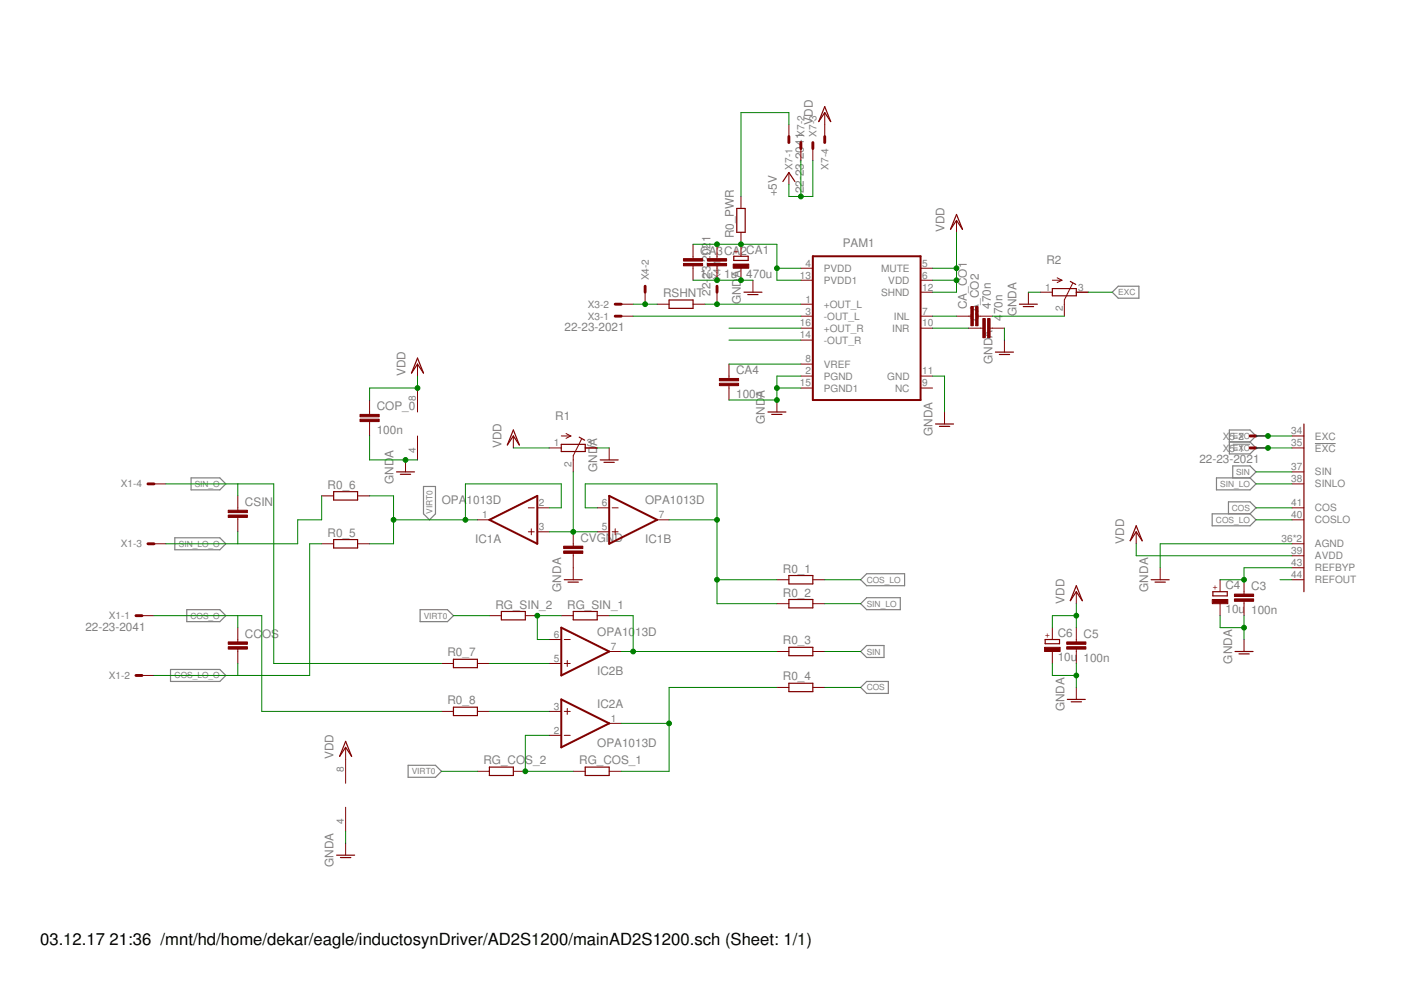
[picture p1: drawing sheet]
<svg xmlns="http://www.w3.org/2000/svg" width="297mm" height="210mm" viewBox="0 0 297 210" stroke-linecap="round" stroke-linejoin="round" font-family="sans-serif">
<path d="M261.4 94.2h3.6M278.8 94h4.4" fill="none" stroke="#808080" stroke-width=".21"/>
<g fill="none" stroke="#808080" stroke-width=".25">
<path d="M235.8 62l1.3-1.3h4.4v2.5h-4.4zM260.6 91.2h4.4l1.3 1.2-1.3 1.3 1.3 1.3-1.3 1.2h-4.4zM260.6 93.7h4.4M37.1 114h9.5l1.3 1.3-1.3 1.3h-9.5zM40.5 101.3h6.1l1.3 1.3-1.3 1.3h-6.1zM89.8 103.1h2.5v5.8l-1.2 1.3-1.3-1.3zM257 108.9h8l1.3 1.3-1.3 1.3h-8zM257.9 101.3h7.1l1.3 1.3-1.3 1.3h-7.1zM260.5 108.9v-2.5h4.5l1.3 1.3-1.3 1.2M261.4 101.3v-2.5h3.6l1.3 1.3-1.3 1.2M39.6 129.3h7l1.3 1.2-1.3 1.3h-7zM89.1 129.3h5.8l1.2 1.2-1.2 1.3h-5.8z"/>
<path d="M183.7 126.7h7.2v2.6h-7.2l-1.2-1.3zM183.7 136.9h3.7v2.5h-3.7l-1.2-1.3zM183.7 121.6h8.1v2.6h-8.1l-1.2-1.3zM36.2 141.9h10.4l1.3 1.3-1.3 1.3h-10.4zM183.7 144.5h4.6v2.5h-4.6l-1.2-1.2zM86.5 162.3h5.8l1.3 1.2-1.3 1.3h-5.8z"/>
</g>
<g fill="none" stroke="#800000" stroke-width=".21">
<path d="M167.3 26.4v2.6M167.3 36.6v2.5M169.8 31.5v2.5M172.3 31.5v2.5M174.9 23.9v5.1M146.9 51.8v3M146.9 56.4v3M152 51.8v3M152 56.4v3M157.1 41.7v2.5M157.1 49.3v5M157.1 56.9v2.5"/>
<path d="M159.6 59.4v2.6M169.8 56.9h2.5M169.8 59.4h2.5M195.2 56.9h2.5M195.2 59.4h2.5M202.8 46.7v2.6M223.1 59.4h2M224.1 58.9l1 .5M225.1 59.4l-1 .5M88.5 77.2v2.5M131.7 67h2.5M131.7 64.5h2.5"/>
<path d="M136.8 62v2.5M139.3 64.5h2.6M146.9 64.5h2.6M152 62v2.5M154.6 77.2v3M169.8 67h2.5M169.8 64.5h2.5M169.8 79.7h2.5M169.8 72.1h2.5M169.8 69.6h2.5M169.8 77.2h2.5M195.2 67h2.5"/>
<path d="M195.2 79.7h2.5M195.2 69.6h2.5M195.2 62h2.5M202.8 67h3M205.3 69.6h3.1M207.4 67h3M209.9 69.6h3.1M213 72.1v2.6M218 62v2.5M220.6 62h2.5M227.4 60.1l-1.7 3.5v3.4M228.2 62h2.5"/>
<path d="M78.4 84.8v3.1M78.4 89.4v3M86 97.5v2.6M88.5 82.3v5.1M88.5 92.4v5.1M108.8 92.4v2.6M116.5 95h2.5M119 92.4h2M120 91.9l1 .5M121 92.4l-1 .5M123.3 93.1l-1.8 3.5v3.5M124.1 95h2.5"/>
<path d="M129.2 95v2.5M154.6 81.8v3M164.7 84.8v2.6M169.8 82.3h2.5M195.2 82.3h2.5M200.3 87.4v2.5M266.3 92.4h2.5M266.3 95h2.5M273.9 92.4h2.6M273.9 95h2.6M32.6 102.6h2.6M32.6 115.3h2.6"/>
<path d="M50.4 105.1v3.1M50.4 109.7v3.1M68.2 115.3h2.5M68.2 105.1h2.5M75.8 115.3h2.6M75.8 105.1h2.6M101.2 110.2h2.6M112 107.7h1.3M112 112.8h1.3M112.6 112.1v1.3M113.9 107.7h2.6M113.9 112.8h2.6"/>
<path d="M121.5 112.8v3M121.5 117.3v5.6M126.6 107.7h2.6M126.6 112.8h2.6M129.8 107.7h1.3M129.8 112.8h1.3M130.4 112.1v1.3M139.3 110.2h2.6M240.9 112.8v2.5M273.9 100.1h2.6M273.9 102.6h2.6M273.9 107.7h2.6"/>
<path d="M273.9 110.2h2.6M273.9 115.3h2.6M273.9 117.8h2.6M30.1 130.5h2.5M50.4 133.1v3M50.4 137.6v3.1M103.8 130.5h2.5M111.4 130.5h2.5M116.5 135.6h2.5M119 130.5h2.5M119.6 135.6h1.3M126.6 130.5h2.6"/>
<path d="M129.2 138.1h2.5M164.7 122.9h2.6M164.7 128h2.6M164.7 138.1h2.6M172.3 122.9h2.6M172.3 128h2.6M172.3 138.1h2.6M223.1 133.1v2.5M223.1 138.1v2.6M228.2 125.5v2.5M228.2 133.1v3M228.2 137.6v3.1"/>
<path d="M246 120.4v2.5M258.7 122.9v2.6M258.7 128v2.5M263.8 122.9v3.1M263.8 127.5v3M263.8 135.6v2.5M273.9 120.4h2.6M273.9 122.9h2.6M30.1 143.2h2.5M73.3 158.5v7.6M93.6 140.7h2.5M93.6 150.8h2.5"/>
<path d="M101.2 140.7h2.6M101.2 150.8h2.6M116.5 140.7h2.5M116.5 150.8h2.5M116.5 155.9h2.5M119.6 140.7h1.3M119.6 150.8h1.3M119.6 155.9h1.3M120.3 140v1.3M120.3 150.2v1.3M129.2 153.4h2.5M164.7 145.8h2.6"/>
<path d="M172.3 145.8h2.6M228.2 145.8v2.5M73.3 171.2v5M73.3 178.8v2.5M101.2 163.5h2.6M108.8 163.5h2.6M121.5 163.5h2.6M129.2 163.5h2.5"/>
</g>
<g fill="none" stroke="#800000" stroke-width=".25">
<path d="M166 38.5l1.3-1.9 1.2 1.9M174.9 22.6l1.2 3.2-1.2-1.9-1.3 1.9zM155.6 54.3h3v.9h-3zM156.2 44.2h1.8v5.1h-1.8zM202.8 45.5l1.3 3.1-1.3-1.9-1.3 1.9zM226.9 59.7l1.2 .6M88.5 75.9l1.3 3.2-1.3-1.9-1.3 1.9zM141.9 63.6h5v1.8h-5zM157.7 62h3.8M158.5 62.5h2.2M211.1 74.7h3.8M211.9 75.2h2.2"/>
<path d="M216.1 64.5h3.8M217 65h2.1M223.1 61.2h5.1v1.5h-5.1zM108.8 91.2l1.3 3.1-1.3-1.9-1.2 1.9zM119 94.2h5.1v1.5h-5.1zM122.8 92.7l1.2 .6M127.3 97.5h3.8M128.1 98h2.1M162.8 87.4h3.8M163.6 87.9h2.2M198.4 89.9h3.8M199.2 90.4h2.2"/>
<path d="M276.5 89.9v35.6M70.7 114.4h5.1v1.8h-5.1zM70.7 104.2h5.1v1.8h-5.1zM84.1 100.1h3.8M84.9 100.6h2.2M240.9 111.5l1.3 3.2-1.3-1.9-1.3 1.9zM96.1 139.8h5.1v1.8h-5.1zM106.3 129.6h5.1v1.8h-5.1zM119.6 122.9h3.8M120.4 123.4h2.2M121.5 129.6h5.1v1.8h-5.1zM167.3 122h5v1.8h-5z"/>
<path d="M167.3 127.1h5v1.8h-5zM167.3 137.2h5v1.8h-5zM221.6 135.6h3v.9h-3zM228.2 124.2l1.3 3.2-1.3-1.9-1.3 1.9zM244.1 122.9h3.8M244.9 123.4h2.2M257.2 125.5h3v.8h-3zM261.9 138.1h3.8M262.7 138.6h2.2M73.3 157.2l1.2 3.2-1.2-1.9-1.3 1.9zM96.1 149.9h5.1v1.8h-5.1zM167.3 144.9h5v1.7h-5z"/>
<path d="M226.3 148.3h3.8M227.1 148.8h2.2M103.8 162.6h5v1.8h-5zM124.1 162.6h5.1v1.8h-5.1zM71.4 181.3h3.8M72.2 181.8h2.2"/>
</g>
<g fill="#800000" stroke="#800000" stroke-width=".21">
<path d="M261.7 127h4.1v.5h-4.1z"/>
<path d="M261.7 126h4.1v.5h-4.1z"/>
<path d="M257 127.1h3.3v.9h-3.3z"/>
<path d="M226.2 137.1h4v.5h-4z"/>
<path d="M226.2 136.1h4v.5h-4z"/>
<path d="M221.5 137.2h3.3v.9h-3.3z"/>
<path d="M152.5 81.3h4.1v.5h-4.1z"/>
<path d="M152.5 80.2h4.1v.6h-4.1z"/>
<path d="M155.4 56h3.3v.9h-3.3z"/>
<path d="M150 55.9h4.1v.5h-4.1z"/>
<path d="M150 54.8h4.1v.6h-4.1z"/>
<path d="M144.9 55.9h4.1v.5h-4.1z"/>
<path d="M144.9 54.8h4.1v.6h-4.1z"/>
<path d="M206.9 65h.5v4.1h-.5z"/>
<path d="M205.8 65h.6v4.1h-.6z"/>
<path d="M209.4 67.5h.5v4.1h-.5z"/>
<path d="M208.4 67.5h.5v4.1h-.5z"/>
<path d="M76.3 88.9h4.1v.5h-4.1z"/>
<path d="M76.3 87.9h4.1v.5h-4.1z"/>
<path d="M48.4 109.2h4.1v.5h-4.1z"/>
<path d="M48.4 108.2h4.1v.5h-4.1z"/>
<path d="M48.4 137.1h4.1v.5h-4.1z"/>
<path d="M48.4 136.1h4.1v.5h-4.1z"/>
<path d="M119.5 116.8h4.1v.5h-4.1z"/>
<path d="M119.5 115.8h4.1v.5h-4.1z"/>
</g>
<path d="M172.3 54.3h22.9v30.5h-22.9zM103.8 110.2l10.1-5.1v10.2zM129.2 105.1l10.1 5.1-10.1 5.1zM119 133.1l10.2 5-10.2 5.1zM119 148.3l10.2 5.1-10.2 5.1z" fill="none" stroke="#800000" stroke-width=".42"/>
<g fill="none" stroke="#800000" stroke-width=".61">
<path d="M167.3 29v1.2M169.8 30.2v1.3M172.3 30.2v1.3M174.9 29v1.2M130.4 67h1.3M130.4 64.5h1.3M136.8 60.7v1.3M152 60.7v1.3M265 95h1.3M265 92.4h1.3M31.4 115.3h1.2M31.4 102.6h1.2"/>
<path d="M28.8 130.5h1.3M28.8 143.2h1.3"/>
</g>
<g fill="none" stroke="#008000" stroke-width=".21">
<path d="M167.3 26.4v-2.5h-10.2v17.8M169.8 34v7.7M172.3 34v7.7h-5v-2.6M146.9 51.8h17.8v7.6h5.1M146.9 59.4h12.7M164.7 56.9h5.1M197.7 59.4h5.1M197.7 56.9h5.1M202.8 49.3v12.7h-5.1M88.5 79.7v2.6h-10.1v2.5M134.2 64.5h5.1M134.2 67h35.6"/>
<path d="M149.5 64.5h20.3M154.6 69.6h15.2M154.6 72.1h15.2M154.6 77.2h15.2M169.8 79.7h-5.1v5.1h-10.1M197.7 79.7h2.6v7.7M197.7 67h5.1M197.7 69.6h7.6M210.4 67h15.3M213 69.6v2.5M218 62h2.6M230.7 62h5.1"/>
<path d="M78.4 92.4v5.1h10.1M108.8 95h7.7M126.6 95h2.6M164.7 82.3h5.1M266.3 95h7.6M266.3 92.4h7.6M35.2 102.6h22.8v38.1h35.6M50.4 102.6v2.5M50.4 112.8v2.5M68.2 105.1v5.1h-5.1v5.1h-27.9M68.2 115.3h-2.5v27.9h-33.1M78.4 105.1h5v10.2h-5"/>
<path d="M83.4 110.2h17.8M116.5 107.7h2.5v-5.1h-20.3v7.6M116.5 112.8h10.1M121.5 100.1v12.7M126.6 107.7h-2.5v-5.1h27.9v25.4h12.7M141.9 110.2h10.1M240.9 115.3v2.5h33M266.3 102.6h7.6M266.3 100.1h7.6M266.3 107.7h7.6M266.3 110.2h7.6M273.9 115.3h-27.9v5.1"/>
<path d="M32.6 130.5h22.9v20.3h38.1M50.4 130.5v2.6M96.1 130.5h7.7M119 130.5h-5.1v5.1h2.6M129.2 130.5h5v7.6M131.7 138.1h33M152 122.9h12.7M174.9 122.9h7.6M174.9 128h7.6M174.9 138.1h7.6M228.2 130.5h-5.1v2.6M228.2 128v5.1"/>
<path d="M258.7 130.5v2.6h5.1M263.8 130.5v5.1M271.4 122.9h2.5M273.9 120.4h-10.1v2.5h-5.1M50.4 140.7v2.5M103.8 140.7h12.7M103.8 150.8h12.7M116.5 155.9h-5.1v7.6h10.1M131.7 153.4h10.2M164.7 145.8h-22.8v17.7h-10.2M174.9 145.8h7.6M223.1 140.7v2.5h5.1"/>
<path d="M228.2 140.7v5.1M73.3 176.2v2.6M93.6 163.5h7.6"/>
</g>
<g fill="#008000" stroke="#008000" stroke-width=".21">
<circle cx="169.8" cy="41.7" r=".51"/>
<circle cx="228.2" cy="143.2" r=".51"/>
<circle cx="263.8" cy="133.1" r=".51"/>
<circle cx="164.7" cy="82.3" r=".51"/>
<circle cx="164.7" cy="84.8" r=".51"/>
<circle cx="157.1" cy="59.4" r=".51"/>
<circle cx="152" cy="59.4" r=".51"/>
<circle cx="86" cy="97.5" r=".51"/>
<circle cx="228.2" cy="130.5" r=".51"/>
<circle cx="202.8" cy="59.4" r=".51"/>
<circle cx="202.8" cy="56.9" r=".51"/>
<circle cx="88.5" cy="82.3" r=".51"/>
<circle cx="263.8" cy="122.9" r=".51"/>
<circle cx="152" cy="64.5" r=".51"/>
<circle cx="268.8" cy="92.4" r=".51"/>
<circle cx="268.8" cy="95" r=".51"/>
<circle cx="152" cy="110.2" r=".51"/>
<circle cx="152" cy="122.9" r=".51"/>
<circle cx="134.2" cy="138.1" r=".51"/>
<circle cx="141.9" cy="153.4" r=".51"/>
<circle cx="83.4" cy="110.2" r=".51"/>
<circle cx="98.7" cy="110.2" r=".51"/>
<circle cx="113.9" cy="130.5" r=".51"/>
<circle cx="111.4" cy="163.5" r=".51"/>
<circle cx="121.5" cy="112.8" r=".51"/>
<circle cx="136.8" cy="64.5" r=".51"/>
<circle cx="164.7" cy="56.9" r=".51"/>
<circle cx="152" cy="51.8" r=".51"/>
<circle cx="157.1" cy="51.8" r=".51"/>
</g>
<g font-size="3.5">
<text x="8.5" y="200.4">03.12.17</text>
<text x="23.2" y="200.4">21:36 /mnt/hd/home/dekar/eagle/inductosynDriver/AD2S1200/mainAD2S1200.sch (Sheet: 1/1)</text>
</g>
<g font-size="2.5" fill="#808080">
<text x="172.3" y="26.4" transform="rotate(-90 172.3 26.4)">VDD</text>
<text x="164.7" y="41.6" transform="rotate(-90 164.7 41.6)">+5V</text>
<text x="170.4" y="41" transform="rotate(-90 170.4 41)">22-23-2041</text>
<text x="148.5" y="54">CA3CA2CA1</text>
<text x="150.6" y="51.3" transform="rotate(-90 150.6 51.3)">1</text>
<text x="155.6" y="50.5" transform="rotate(-90 155.6 50.5)">R0_PWR</text>
<text x="178.7" y="52.4">PAM1</text>
<text x="200.3" y="49.3" transform="rotate(-90 200.3 49.3)">VDD</text>
<text x="148.5" y="59">1u</text>
<text x="150.6" y="59.1" transform="rotate(-90 150.6 59.1)">23</text>
<text x="150.6" y="56.3" transform="rotate(-90 150.6 56.3)">-</text>
<text x="150.6" y="55.5" transform="rotate(-90 150.6 55.5)">2</text>
<text x="150.6" y="54.1" transform="rotate(-90 150.6 54.1)">02</text>
<text x="153.5" y="59">1u</text>
<text x="157.1" y="59" transform="rotate(-90 157.1 59)">A</text>
<text x="158.2" y="58.9">470u</text>
<text x="221.9" y="56">R2</text>
<text x="140.6" y="63">RSHNT</text>
<text x="150.6" y="62.7" transform="rotate(-90 150.6 62.7)">22-</text>
<text x="157.1" y="64.5" transform="rotate(-90 157.1 64.5)">GND</text>
<text x="205" y="65.5" transform="rotate(-90 205 65.5)">CA_CO1</text>
<text x="210" y="65.5" transform="rotate(-90 210 65.5)">470n</text>
<text x="119.7" y="70.2">22-23-2021</text>
<text x="207.5" y="68.1" transform="rotate(-90 207.5 68.1)">CA_CO2</text>
<text x="212.6" y="68.1" transform="rotate(-90 212.6 68.1)">4</text>
<text x="212.6" y="66.7" transform="rotate(-90 212.6 66.7)">70n</text>
<text x="215.5" y="67" transform="rotate(-90 215.5 67)">GNDA</text>
<text x="210.4" y="77.2" transform="rotate(-90 210.4 77.2)">GNDA</text>
<text x="86" y="79.7" transform="rotate(-90 86 79.7)">VDD</text>
<text x="156.1" y="79.4">CA4</text>
<text x="79.9" y="87">COP_0</text>
<text x="117.7" y="89">R1</text>
<text x="156.1" y="84.4">100n</text>
<text x="162.2" y="89.9" transform="rotate(-90 162.2 89.9)">GND</text>
<text x="162.2" y="84.3" transform="rotate(-90 162.2 84.3)">A</text>
<text x="79.9" y="92.1">100n</text>
<text x="106.3" y="95" transform="rotate(-90 106.3 95)">VDD</text>
<text x="126.6" y="94.5" transform="rotate(-90 126.6 94.5)">A</text>
<text x="197.7" y="92.4" transform="rotate(-90 197.7 92.4)">GNDA</text>
<text x="83.4" y="97" transform="rotate(-90 83.4 97)">A</text>
<text x="126.6" y="100.1" transform="rotate(-90 126.6 100.1)">GND</text>
<text x="254.3" y="98.1">22-23-2021</text>
<text x="51.9" y="107.3">CSIN</text>
<text x="69.5" y="103.6">R0_6</text>
<text x="83.4" y="102.6" transform="rotate(-90 83.4 102.6)">GND</text>
<text x="93.7" y="106.9">OPA</text>
<text x="98.9" y="106.9">1013D</text>
<text x="136.8" y="106.9">OPA1013D</text>
<text x="69.5" y="113.8">R0_5</text>
<text x="100.7" y="115.2">IC1A</text>
<text x="123.1" y="114.9">CVGND</text>
<text x="136.8" y="115.2">IC1B</text>
<text x="238.4" y="115.3" transform="rotate(-90 238.4 115.3)">VDD</text>
<text x="119" y="125.4" transform="rotate(-90 119 125.4)">GNDA</text>
<text x="166" y="121.4">R0_1</text>
<text x="243.4" y="125.4" transform="rotate(-90 243.4 125.4)">GNDA</text>
<text x="259.8" y="125">C4</text>
<text x="265.3" y="125.1">C3</text>
<text x="105" y="129">RG_SIN_2</text>
<text x="120.3" y="129">RG_SIN_1</text>
<text x="166" y="126.5">R0_2</text>
<text x="225.7" y="128" transform="rotate(-90 225.7 128)">VDD</text>
<text x="259.8" y="130">10u</text>
<text x="265.3" y="130.1">100n</text>
<text x="18.1" y="133.7">22-23-2041</text>
<text x="51.9" y="135.2">CC</text>
<text x="55.5" y="135.2">OS</text>
<text x="126.6" y="134.8">OPA10</text>
<text x="134.7" y="134.8">13D</text>
<text x="166" y="136.6">R0_3</text>
<text x="224.3" y="135.1">C6</text>
<text x="229.7" y="135.2">C5</text>
<text x="94.9" y="139.2">R0_7</text>
<text x="126.6" y="143.1">IC2B</text>
<text x="224.3" y="140.2">10u</text>
<text x="229.7" y="140.3">100n</text>
<text x="261.2" y="140.7" transform="rotate(-90 261.2 140.7)">GNDA</text>
<text x="94.9" y="149.3">R0_8</text>
<text x="166" y="144.3">R0_4</text>
<text x="126.6" y="150.2">IC2A</text>
<text x="225.7" y="150.8" transform="rotate(-90 225.7 150.8)">GNDA</text>
<text x="70.7" y="161" transform="rotate(-90 70.7 161)">VDD</text>
<text x="126.6" y="158.5">OPA1013D</text>
<text x="102.5" y="162">RG_COS_2</text>
<text x="122.8" y="162">RG_COS_1</text>
<text x="70.7" y="183.9" transform="rotate(-90 70.7 183.9)">GNDA</text>
</g>
<g font-size="2.1" fill="#808080">
<text x="170.6" y="28.9" transform="rotate(-90 170.6 28.9)">X7-2</text>
<text x="173.1" y="28.9" transform="rotate(-90 173.1 28.9)">X7-3</text>
<text x="168" y="36" transform="rotate(-90 168 36)">X7-1</text>
<text x="175.6" y="36" transform="rotate(-90 175.6 36)">X7-4</text>
<text x="137.5" y="59.4" transform="rotate(-90 137.5 59.4)">X4-2</text>
<text x="152.8" y="59.4" transform="rotate(-90 152.8 59.4)">X4-</text>
<text x="152.8" y="56.1" transform="rotate(-90 152.8 56.1)">1</text>
<text x="169.6" y="59.1">13</text>
<text x="170.8" y="56.5">4</text>
<text x="174.7" y="57.6">PVDD</text>
<text x="186.8" y="57.6">MUTE</text>
<text x="195.5" y="56.5">5</text>
<text x="195.5" y="59.1">6</text>
<text x="124.6" y="65.3">X3-2</text>
<text x="170.8" y="64.1">1</text>
<text x="174.7" y="65.3">+OUT_L</text>
<text x="174.7" y="60.2">PVDD1</text>
<text x="186.8" y="62.7">SHND</text>
<text x="188.3" y="60.2">VDD</text>
<text x="195.5" y="61.6">12</text>
<text x="221.6" y="61.6">1</text>
<text x="228.6" y="61.6">3</text>
<text x="124.6" y="67.8">X3-1</text>
<text x="169.6" y="71.8">14</text>
<text x="169.6" y="69.2">16</text>
<text x="170.8" y="66.7">3</text>
<text x="174.7" y="67.8">-OUT_L</text>
<text x="174.7" y="70.3">+OUT_R</text>
<text x="189.2" y="70.3">INR</text>
<text x="189.5" y="67.8">INL</text>
<text x="195.5" y="66.7">7</text>
<text x="195.5" y="69.2">10</text>
<text x="225.3" y="66" transform="rotate(-90 225.3 66)">2</text>
<text x="170.8" y="76.8">8</text>
<text x="174.7" y="72.9">-OUT_R</text>
<text x="174.7" y="78">VREF</text>
<text x="169.6" y="81.9">15</text>
<text x="170.8" y="79.4">2</text>
<text x="174.7" y="80.5">PGND</text>
<text x="174.7" y="83">PGND1</text>
<text x="188.1" y="80.5">GND</text>
<text x="189.8" y="83">NC</text>
<text x="195.5" y="79.4">11</text>
<text x="195.5" y="81.9">9</text>
<text x="88.2" y="85" transform="rotate(-90 88.2 85)">8</text>
<text x="88.2" y="96" transform="rotate(-90 88.2 96)">4</text>
<text x="117.5" y="94.6">1</text>
<text x="124.4" y="94.6">3</text>
<text x="259.3" y="95.7">X</text>
<text x="259.3" y="93.2">X</text>
<text x="260.7" y="95.7">5-1</text>
<text x="260.7" y="93.2">5-2</text>
<text x="273.7" y="92.1">34</text>
<text x="273.7" y="94.6">35</text>
<text x="278.8" y="93.2">EXC</text>
<text x="278.8" y="95.7">EXC</text>
<text x="121.2" y="99.1" transform="rotate(-90 121.2 99.1)">2</text>
<text x="273.7" y="99.7">37</text>
<text x="278.8" y="100.8">SIN</text>
<text x="25.6" y="103.4">X1-4</text>
<text x="114.3" y="107.3">2</text>
<text x="127.6" y="107.3">6</text>
<text x="273.7" y="102.2">38</text>
<text x="273.7" y="107.3">41</text>
<text x="278.8" y="103.4">SINLO</text>
<text x="102.2" y="109.9">1</text>
<text x="114.3" y="112.4">3</text>
<text x="127.6" y="112.4">5</text>
<text x="139.7" y="109.9">7</text>
<text x="273.7" y="109.9">40</text>
<text x="278.8" y="108.4">COS</text>
<text x="278.8" y="111">COSLO</text>
<text x="25.6" y="116.1">X1-3</text>
<text x="271.7" y="114.9">36*2</text>
<text x="273.7" y="117.5">39</text>
<text x="278.8" y="116.1">AGND</text>
<text x="278.8" y="118.6">AVDD</text>
<text x="273.7" y="120">43</text>
<text x="273.7" y="122.6">44</text>
<text x="278.8" y="121.1">REFBYP</text>
<text x="278.8" y="123.7">REFOUT</text>
<text x="23.1" y="131.3">X1-1</text>
<text x="117.5" y="135.2">6</text>
<text x="129.5" y="137.8">7</text>
<text x="23.1" y="144">X1-2</text>
<text x="117.5" y="140.3">5</text>
<text x="117.5" y="155.6">2</text>
<text x="117.5" y="150.5">3</text>
<text x="129.5" y="153">1</text>
<text x="72.9" y="163.7" transform="rotate(-90 72.9 163.7)">8</text>
<text x="72.9" y="174.7" transform="rotate(-90 72.9 174.7)">4</text>
</g>
<g font-size="1.8" fill="#800000">
<text x="156.5" y="53.9" transform="rotate(-90 156.5 53.9)">+</text>
<text x="258.1" y="125" transform="rotate(-90 258.1 125)">+</text>
<text x="222.5" y="135.2" transform="rotate(-90 222.5 135.2)">+</text>
</g>
<g font-size="1.8" fill="#808080">
<text x="237.1" y="62.6">EXC</text>
<text x="261.4" y="93.1">EXC</text>
<text x="261.4" y="95.6">EXC</text>
<text x="262.1" y="100.7">SIN</text>
<text x="41.3" y="103.2">SIN_O</text>
<text x="258.7" y="103.2">SIN_LO</text>
<text x="91.7" y="108.9" transform="rotate(-90 91.7 108.9)">VIRT0</text>
<text x="257.8" y="110.8">COS_LO</text>
<text x="261.2" y="108.3">COS</text>
<text x="37.9" y="115.9">SIN_LO_O</text>
<text x="183.8" y="123.5">COS_LO</text>
<text x="40.4" y="131.2">COS_O</text>
<text x="89.8" y="131.2">VIRT0</text>
<text x="183.8" y="128.6">SIN_LO</text>
<text x="37" y="143.9">COS_LO_O</text>
<text x="183.8" y="138.8">SIN</text>
<text x="183.8" y="146.4">COS</text>
<text x="87.3" y="164.2">VIRT0</text>
</g>
</svg>
